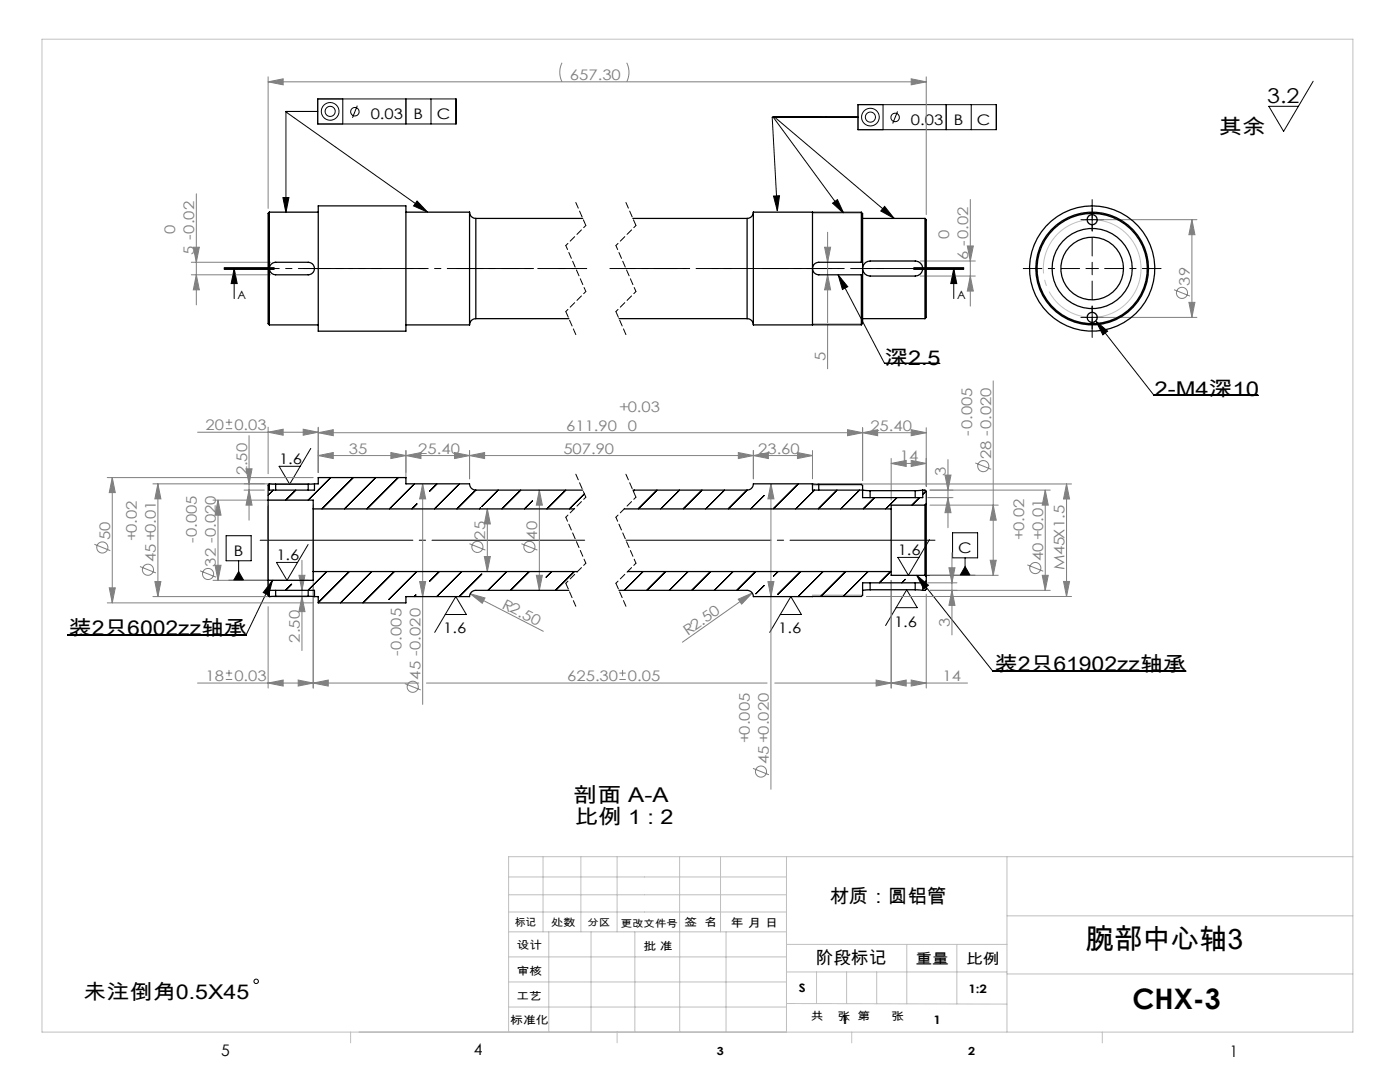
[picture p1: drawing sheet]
<svg xmlns="http://www.w3.org/2000/svg" width="279mm" height="216mm" viewBox="0 0 279 216" stroke-linecap="round" stroke-linejoin="round" font-family="sans-serif">
<g fill="none" stroke="#000" stroke-width=".2">
<path d="M63.4 19.7h27.6v5h-27.6zM68.4 19.7v5M81 19.7v5M86 19.7v5M262.1 16.2l-5.9 10-3-5h5.9M56.5 39.4h1.2l-.6 3zM57.1 22.2v20.2M57.1 22.2h6.3M57.1 22.2l28.2 20.1M71.3 21.1l-1 2.4M154.4 39.1h1.2l-.5 3zM154.6 23.4l23.9 20.2"/>
<path d="M164.9 23.4l-10.6-.1 14.1 19.3M171.2 20.9h27.6v5h-27.6zM171.2 23.4h-17.1l1 18.7M176.2 20.9v5M179.1 22.2l-.9 2.4M188.8 20.9v5M193.8 20.9v5M44.7 53.8h10zM44.7 53.6h10M44.7 53.4h10M46.7 53.6l.6 3h-1.2zM46.7 53.6v6"/>
<path d="M83.2 40.1l2.1 2.2-2.8-1.2zM166.2 40.5l.9-.7 1.3 2.8zM167.3 54.8l9.2 17.7h11M167.3 54.8l1.9 2.4-1.1 .6zM176.5 41.2l2 2.4-2.7-1.5zM182.3 53.6h10M182.3 53.4h10M182.3 53.8h10M190.3 53.6l.6 3h-1.2zM190.3 53.6v6M216.7 53.6h2.5M216.7 43.8h2.5"/>
<path d="M218 42.6v2.5M218 52.3v2.5M216.7 63.3h2.5M218 62.1v2.5M218.7 64.1l11.6 14.8h20.7M218.7 64.1l2.3 2-.9 .7zM62 89.5l-4.2 7.1-2.1-3.6h4.2M45.1 106.9h5v5h-5zM45.6 115.8h7.9M47.6 111.9v3.9M47.6 114l1 1.8h-2zM54.4 115.8l-5.3 10.9h-35.6"/>
<path d="M54.4 115.8l-.8 3-1.1-.6zM61.5 108.7l-4.2 7.1-2.1-3.6h4.2M183 114.8l2.3 2-1 .7zM183 114.8l15.1 19.1h38.5M184.6 114.8h10M185.5 107.7l-4.2 7.1-2.1-3.6h4.2M190.1 106.3h5v5h-5zM192.6 113l1 1.8h-2zM192.6 111.3v3.5M88.9 122.6h4.2l-2.1-3.6-4.2 7.2M155.7 122.6h4.2l-2.1-3.6-4.2 7.2M178.8 121.3h4.3l-2.2-3.6-4.2 7.1"/>
<circle cx="65.9" cy="22.2" r="1.76"/>
<circle cx="65.9" cy="22.2" r="1.01"/>
<circle cx="70.8" cy="22.3" r=".85"/>
<circle cx="173.7" cy="23.4" r="1.76"/>
<circle cx="173.7" cy="23.4" r="1.01"/>
<circle cx="178.6" cy="23.4" r=".85"/>
<circle cx="51.1" cy="195.8" r=".44"/>
</g>
<g fill="none" stroke="#808080" stroke-width=".2">
<path d="M53.5 15.3v26.3M53.5 16.3h131.4M53.5 16.3l3-.6v1.2zM112.2 12.5a4.3 4.3 0 0 0 0 3.8M125.1 12.5a4.3 4.3 0 0 1 0 3.8M181.9 15.7l3 .6-3 .6zM184.9 15.3v27.5M39.2 38.7v22.1M193.6 39.8v21.3M38.2 54.8h15.8M38.2 52.3h15.8M38.6 49.3h1.2l-.6 3z"/>
<path d="M39.2 54.8l.6 3h-1.2zM164.6 49.3h1.2l-.6 3zM165.2 54.8l.6 3h-1.2zM165.2 46.3v27.3M183.7 55.1h10.9M183.7 52.1h10.9M193 49.1h1.2l-.6 3zM193.6 55.1l.6 3h-1.2zM219 43.8h19.9M234.3 57.8l3.2 1.3M237.9 43.8v19.5M237.9 43.8l.6 3h-1.2z"/>
<path d="M198.2 76v38.8M219 63.3h19.9M237.3 60.3h1.2l-.6 3zM21.4 95.3h41.1M22.4 95.3v25M22.4 95.3l.6 3h-1.2zM30.5 96.5h31.3M31.5 96.5l.6 3h-1.2zM31.5 96.5v22.5M39.4 86.2h24.1M42.5 99.8h19M43.5 99.8v16"/>
<path d="M43.5 99.8l.6 3h-1.2zM45.1 85.5h1.2M45.1 84.3h1.2M45.7 83.6v1.3M48.7 97.8h4.1M49.1 93.5h1.2l-.6 3zM49.7 97.8l.6 3h-1.2zM49.7 86.9v16.9M53.5 86.2l3-.6v1.2zM53.5 85.2v9.3M60.5 85.6l3 .6-3 .6zM63.5 85.2v9.1"/>
<path d="M63.5 90.9l3-.6v1.2zM63.5 86.3l3-.6v1.2zM78 90.3l3 .6-3 .6zM81 89.9v5.6M81 90.9l3-.6v1.2zM84.4 96.5l.6 3h-1.2zM84.4 96.5v44.1M90.7 90.3l3 .6-3 .6zM93.7 90.9l3-.6v1.2zM93.7 89.9v5.6M107.6 97.8v20M107.6 97.8l.6 3h-1.2z"/>
<path d="M147.4 90.3l3 .6-3 .6zM150.4 90.9l3-.6v1.2zM150.4 89.9v5.6M153.9 96.5l.6 3h-1.2zM153.9 96.5v61M159.2 90.3l3 .6-3 .6zM162.2 90.9h-98.7M162.2 89.9v5.6M163.2 96.6h50.7M169.2 85.7l3 .6-3 .6zM172.2 85.3v10.6M172.2 86.3l2.9-.6v1.2z"/>
<path d="M177.9 92.5l3-.6v1.2zM177.9 91.5v8.3M177.9 92.5h7M181.9 91.9l3 .6-3 .6zM181.9 85.7l3 .6-3 .6zM184.9 85.3v11.7M184.9 86.3h-121.4M185.2 99.3h5M185.6 97.8h24M188.6 94.8h1.2l-.6 3zM189.2 91.7v13.6M189.2 99.3l.6 3h-1.2z"/>
<path d="M194.6 92.4l3.2 1.2M208.6 97.8l.6 3h-1.2zM208.6 97.8v20M212.9 96.6v22.4M212.9 96.6l.6 3h-1.2zM18.8 108.6l3.2 1.3M21.8 117.3h1.2l-.6 3zM27.9 113l3.2 1.3M30.5 119h31.3M30.9 116h1.2l-.6 3zM39.9 113.9l3.2 1.3M42.5 115.8h19"/>
<path d="M42.9 112.8h1.2l-.6 3zM53.5 100.8v17.5M59.7 114.8h1.2l-.6 3zM60.3 119l.6 3h-1.2zM60.3 111.8v18M62.5 100.8v36.5M83.8 116h1.2l-.6 3zM93.7 108.5l3.2 1.3M93.8 118.5l3 .8-.6 1.1zM93.8 118.5l14.6 7.5M96.7 111h1.2l-.6 3zM97.3 101.5v12.5"/>
<path d="M97.3 101.5l.6 3h-1.2zM104.1 108.5l3.1 1.3M107 114.8h1.2l-.6 3zM147.3 119.6l2.8-1.3-2.1 2.2zM150.1 118.3l-13.9 9.8M153.3 116h1.2l-.6 3zM172.9 119h41M177.9 115.8v21.5M184.9 118.5v18.8M185.2 116.3h5.8M185.6 100.8h13.6M185.6 114.8h13.6"/>
<path d="M185.6 117.8h24M189.4 113.3h1.2l-.6 3zM190 110.3v16.4M190 117.8l.6 3h-1.2zM197.6 111.8h1.2l-.6 3zM198.2 100.8l.6 3h-1.2zM205 112.7l3.2 1.3M208 114.8h1.2l-.6 3zM212.3 116h1.2l-.6 3zM21.4 120.3h41.1M39.4 136.3h44.2M45.1 135.6h1.2"/>
<path d="M45.1 134.3h1.2M45.7 133.7v1.2M53.5 136.3l3-.6v1.2zM53.5 121.1v16.2M59.5 135.7l3 .6-3 .6zM62.5 136.3l3-.6v1.2zM80.8 136.4l3.2 1.3M85.1 136.3h68M123.6 135.6h1.3M123.6 134.3h1.3M124.2 133.7v1.2M154.6 136.3h38.5"/>
<path d="M174.9 135.7l3 .6-3 .6zM177.9 136.3l3-.6v1.2zM181.9 135.7l3 .6-3 .6zM150.3 153.3l3.2 1.3"/>
<circle cx="235.9" cy="58.4" r="1.11"/>
<circle cx="196.2" cy="93" r="1.11"/>
<circle cx="20.4" cy="109.2" r="1.11"/>
<circle cx="29.5" cy="113.7" r="1.11"/>
<circle cx="41.5" cy="114.5" r="1.11"/>
<circle cx="95.3" cy="109.1" r="1.11"/>
<circle cx="105.7" cy="109.1" r="1.11"/>
<circle cx="206.6" cy="113.3" r="1.11"/>
<circle cx="82.4" cy="137" r="1.11"/>
<circle cx="151.9" cy="154" r="1.11"/>
</g>
<path d="M227.3 50.7a9.8 9.8 0 0 0-16.3-4 9.8 9.8 0 0 0 4.2 16.2 9.8 9.8 0 0 0 12.3-11.3l-.2-.9" fill="none" stroke="#c0c0c0" stroke-width=".2" stroke-dasharray="30.5 1.3 1.3 1.3" stroke-dashoffset="1.8" stroke-linecap="butt"/>
<g fill="none" stroke="#c0c0c0" stroke-width=".2">
<path d="M8.4 7.8h261.6v198.1h-261.6zM162.2 42.6h10M218 42.8a1.07 1.07 0 0 0-1.1 1 1.07 1.07 0 0 0 1.1 1.1 1.07 1.07 0 0 0 1-1.1M162.2 64.6h10M216.9 63.3a1.07 1.07 0 0 1 1.1-1 1.07 1.07 0 0 1 1 1 1.07 1.07 0 0 1-1 1.1M162.1 96.9h10.1M162.1 118.8h10.1M101.5 178.5h55.5M101.5 175h55.5M108.4 170.9v15M115.9 170.9v15M123.2 170.9v15"/>
<path d="M135.6 170.9v15M143.8 170.9v15M157 170.9v35M201 170.9v35M270 170.9h-168.5v35M101.5 195.9h55.5M101.5 190.9h55.5M101.5 185.9h55.5M101.5 182h55.5M109.5 185.9v20M118 185.9v20M126.7 185.9v20"/>
<path d="M135.7 185.9v20M144.9 185.9v20M157 188.4h44M157 193.9h44M163 193.9v6.4M169 193.9v6.4M175 193.9v6.4M181 188.4v11.9M191 188.4v11.9M201 194.3h69M201 182.7h69M70 205.9v2.2"/>
<path d="M101.5 200.9h55.5M123.2 205.9v2.2M157 200.2l44 .2M170 205.9v2.2M220 205.9v2.2"/>
</g>
<path d="M186.6 53.6h-37.5" fill="none" stroke="#000" stroke-width=".2" stroke-dasharray="30.5 1.3 1.3 1.3" stroke-dashoffset="13.6"/>
<path d="M93.7 53.6h23.4" fill="none" stroke="#000" stroke-width=".2" stroke-dasharray="30.5 1.3 1.3 1.3" stroke-dashoffset="20.7"/>
<path d="M124.9 53.6h24.2" fill="none" stroke="#000" stroke-width=".2" stroke-dasharray="30.5 1.3 1.3 1.3" stroke-dashoffset="20.3"/>
<path d="M63.5 53.6h-11.7" fill="none" stroke="#000" stroke-width=".2" stroke-dasharray="30.5 1.3 1.3 1.3" stroke-dashoffset="26.5"/>
<path d="M63.5 53.6h17.5" fill="none" stroke="#000" stroke-width=".2" stroke-dasharray="30.5 1.3 1.3 1.3" stroke-dashoffset="23.6"/>
<path d="M93.7 53.6h-12.7" fill="none" stroke="#000" stroke-width=".2" stroke-dasharray="30.5 1.3 1.3 1.3" stroke-dashoffset="26"/>
<path d="M117.1 107.8h-65.6" fill="none" stroke="#000" stroke-width=".2" stroke-dasharray="30.5 1.3 1.3 1.3" stroke-dashoffset="-.4"/>
<path d="M186.6 107.8h-61.7" fill="none" stroke="#000" stroke-width=".2" stroke-dasharray="30.5 1.3 1.3 1.3" stroke-dashoffset="1.5"/>
<path d="M215.5 53.6h-11.3M218 51.1v-11.3M218 56.1v11.2M220.5 53.6h11.2" fill="none" stroke="#000" stroke-width=".2" stroke-dasharray="30.5 1.3 1.3 1.3" stroke-dashoffset="26.8"/>
<path d="M216.7 43.8h-1M218 42.6v-1M218 45.1v1M219.2 43.8h1M216.7 63.3h-1M218 62.1v-1M218 64.6v1M219.2 63.3h1" fill="none" stroke="#000" stroke-width=".2" stroke-dasharray="30.5 1.3 1.3 1.3"/>
<path d="M192.3 53.6h-147.6" fill="none" stroke="#000" stroke-width=".2" stroke-dasharray="6.3 1.3 1.3 1.3 5.1" stroke-dashoffset="5.6"/>
<path d="M114.9 40.4l2 4.6M124.9 40.4l2 4.6M112.9 62.2l2 4.6M122.9 62.2l2 4.6M114.9 94.6l2 4.6M124.9 94.6l2 4.6M112.9 116.4l2 4.6M122.9 116.4l2 4.6" fill="none" stroke="#000" stroke-width=".2" stroke-dasharray="1.3 .6"/>
<path d="M116.9 45l-4 4M116.9 58.2l-4 4M126.9 45l-4 4M126.9 58.2l-4 4M116.9 99.2l-4 4M126.9 99.2l-4 4M116.9 112.4l-4 4M126.9 112.4l-4 4" fill="none" stroke="#000" stroke-width=".2" stroke-dasharray="1.3 .6" stroke-dashoffset=".7"/>
<path d="M112.9 49l4 9.2M122.9 49l4 9.2M112.9 103.2l4 9.2M122.9 103.2l4 9.2" fill="none" stroke="#000" stroke-width=".2" stroke-dasharray="1.3 .6" stroke-dashoffset=".4"/>
<g fill="#000">
<path d="M56.5 39.4h1.2l-.6 3zM83.2 40.1l2.1 2.2-2.8-1.2zM47.6 114l1 1.8h-2zM192.6 113l1 1.8h-2zM154.4 39.1h1.2l-.5 3zM176.5 41.2l2 2.4-2.7-1.5zM166.2 40.5l.9-.7 1.3 2.8z"/>
<path d="M167.3 54.8l1.9 2.4-1.1 .6zM218.7 64.1l2.3 2-.9 .7zM54.4 115.8l-.8 3-1.1-.6zM183 114.8l2.3 2-1 .7z"/>
<path d="M190.3 53.6l.6 3h-1.2zM46.7 53.6l.6 3h-1.2z"/>
</g>
<g fill="#808080">
<path d="M147.3 119.6l2.8-1.3-2.1 2.2z"/>
<path d="M93.8 118.5l3 .8-.6 1.1z"/>
<path d="M237.3 60.3h1.2l-.6 3zM237.9 43.8l.6 3h-1.2z"/>
<path d="M63.5 90.9l3-.6v1.2zM78 90.3l3 .6-3 .6z"/>
<path d="M93.7 90.9l3-.6v1.2zM147.4 90.3l3 .6-3 .6z"/>
<path d="M62.5 136.3l3-.6v1.2zM174.9 135.7l3 .6-3 .6z"/>
<path d="M53.5 86.2l3-.6v1.2zM60.5 85.6l3 .6-3 .6z"/>
<path d="M177.9 92.5l3-.6v1.2zM181.9 91.9l3 .6-3 .6zM172.2 86.3l2.9-.6v1.2zM181.9 85.7l3 .6-3 .6zM177.9 136.3l3-.6v1.2zM181.9 135.7l3 .6-3 .6z"/>
<path d="M53.5 136.3l3-.6v1.2zM59.5 135.7l3 .6-3 .6z"/>
<path d="M181.9 15.7l3 .6-3 .6zM53.5 16.3l3-.6v1.2z"/>
<path d="M90.7 90.3l3 .6-3 .6zM81 90.9l3-.6v1.2z"/>
<path d="M159.2 90.3l3 .6-3 .6zM150.4 90.9l3-.6v1.2z"/>
<path d="M169.2 85.7l3 .6-3 .6zM63.5 86.3l3-.6v1.2z"/>
<path d="M198.2 100.8l.6 3h-1.2zM197.6 111.8h1.2l-.6 3z"/>
<path d="M212.3 116h1.2l-.6 3zM212.9 96.6l.6 3h-1.2z"/>
<path d="M189.4 113.3h1.2l-.6 3zM190 117.8l.6 3h-1.2z"/>
<path d="M39.2 54.8l.6 3h-1.2zM38.6 49.3h1.2l-.6 3z"/>
<path d="M49.7 97.8l.6 3h-1.2zM49.1 93.5h1.2l-.6 3z"/>
<path d="M22.4 95.3l.6 3h-1.2zM21.8 117.3h1.2l-.6 3z"/>
<path d="M60.3 119l.6 3h-1.2zM59.7 114.8h1.2l-.6 3z"/>
<path d="M43.5 99.8l.6 3h-1.2zM42.9 112.8h1.2l-.6 3zM97.3 101.5l.6 3h-1.2zM96.7 111h1.2l-.6 3zM107.6 97.8l.6 3h-1.2zM107 114.8h1.2l-.6 3zM189.2 99.3l.6 3h-1.2zM188.6 94.8h1.2l-.6 3z"/>
<path d="M84.4 96.5l.6 3h-1.2zM83.8 116h1.2l-.6 3z"/>
<path d="M208.6 97.8l.6 3h-1.2zM208 114.8h1.2l-.6 3z"/>
<path d="M153.9 96.5l.6 3h-1.2zM153.3 116h1.2l-.6 3z"/>
<path d="M193.6 55.1l.6 3h-1.2zM193 49.1h1.2l-.6 3z"/>
<path d="M165.2 54.8l.6 3h-1.2zM164.6 49.3h1.2l-.6 3z"/>
<path d="M31.5 96.5l.6 3h-1.2zM30.9 116h1.2l-.6 3z"/>
</g>
<g fill="none" stroke="#000" stroke-width=".25">
<path d="M53.8 53.6v11.2M53.8 42.3v11.3M53.8 42.3a.91 .91 0 0 0-.3 1.1v20.6a.63 .63 0 0 0 .3 .8M53.8 42.3h9.7M54.1 52.7l.9-.4h6.5a1.25 1.25 0 0 1 1.3 1.3 1.25 1.25 0 0 1-1.3 1.2h-6.5a1.25 1.25 0 0 1-1.1-.7 1.25 1.25 0 0 1 .2-1.4zM63.5 41.1h17.5v25h-17.5zM81 42.3h12.7M93.7 42.3a1.25 1.25 0 0 0 1.3 1.3M93.7 42.3v22.5M95 43.6v20M95 43.6h21.3M126.3 43.6h22.8"/>
<path d="M149.1 43.6v20M150.4 42.3a1.25 1.25 0 0 1-1.3 1.3M150.4 42.3h11.8v22.5M150.4 42.3v22.5M162.2 42.4h9.7M171.9 42.4v9.9M171.9 54.8v10M171.9 42.4l.2 .2v9.7M172.1 52.3h-8.7a1.25 1.25 0 0 0-1.2 1.3 1.25 1.25 0 0 0 1.2 1.2h8.7M172.1 54.8v9.8l-.2 .2M172.1 43.6h12.5M172.1 52.3v2.5"/>
<path d="M172.7 52.4l.9-.3h9.1a1.5 1.5 0 0 1 1.5 1.5 1.5 1.5 0 0 1-1.5 1.5h-9.1a1.5 1.5 0 0 1-1.4-1 1.5 1.5 0 0 1 .5-1.7zM184.6 43.6v20M184.6 43.6a.92 .92 0 0 1 .2 1v17.9a.92 .92 0 0 1-.2 1.1M53.8 64.8h9.7M81 64.8h12.7M95 63.6a1.25 1.25 0 0 0-1.3 1.2M95 63.6h18.5M123.5 63.6h25.6M149.1 63.6a1.25 1.25 0 0 1 1.3 1.2M171.9 64.8h-21.5M172.1 63.6h12.5M53.5 99.8v16"/>
<path d="M53.5 99.8h9v1.7M53.8 96.5l1.2 .1M53.8 96.5v1.3h9v-1.3M53.8 96.5l-.3 .3v3M55 96.6h6.5M55 96.6v1.2M61.5 96.6v1.2M62.8 96.5l-1.3 .1M62.8 96.5h.7v-1.2h17.5v1.2h12.7a1.25 1.25 0 0 0 1.3 1.3h21.3M126.3 97.8h22.8a1.25 1.25 0 0 0 1.3-1.3h11.8v1.3l11.4 .1M162.2 96.6h1.2M163.4 96.6h8.5l.2 .3v2.4h12.1v-1.5"/>
<path d="M163.4 96.6v1.2M173.6 97.9h9.1M173.6 97.9v1.4M182.7 97.9v1.4M184.2 97.8l-1.5 .1M184.2 97.8h.4l.2 .2v2.5M53.5 115.8v3l.3 .2M53.8 119v-1.2h9v1.2M55 119h-1.2M55 119h6.5M55 117.8v1.2M61.5 119h1.3"/>
<path d="M61.5 117.8v1.2M62.5 101.5v12.5M62.5 114h52.8M62.5 101.5h52.1M62.5 114v1.8h-9M113.5 117.8h-18.5a1.25 1.25 0 0 0-1.3 1.2h-12.7v1.3h-17.5v-1.3h-.7M123.5 117.8h25.6a1.25 1.25 0 0 1 1.3 1.2h21.5l.2-.2v-2.5h12.1v1.5M124.6 101.5h53.3M125.3 114h52.6M162.2 119h.1M173.6 117.7l-1.5 .1M173.6 117.7h9.1"/>
<path d="M173.6 116.3v1.4M177.9 101.5v12.5M177.9 114v.8h6.7M182.7 117.7l1.5 .1M182.7 116.3v1.4M184.6 100.8v14M184.6 100.8h-6.7v.7M184.6 114.8l.2 .2M184.8 100.5v14.5M184.8 115v2.5l-.2 .3h-.4M184.8 100.5l-.2 .3"/>
<circle cx="218" cy="43.8" r="1"/>
<circle cx="218" cy="53.6" r="6.2"/>
<circle cx="218" cy="53.6" r="11.2"/>
<circle cx="218" cy="53.6" r="8"/>
<circle cx="218" cy="53.6" r="11"/>
<circle cx="218" cy="53.6" r="12.5"/>
<circle cx="218" cy="63.3" r="1"/>
</g>
<g fill="none" stroke="#000" stroke-width=".2">
<path d="M54.5 97.8l-1 1M59 97.8l-2 2M66 95.3l-4.5 4.5M70.5 95.3l-6.2 6.2M75 95.3l-6.3 6.2M79.5 95.3l-6.3 6.2M82.7 96.5l-5 5M87.2 96.5l-1.5 1.6M91.7 96.5l-5 5M94.9 97.8l-3.7 3.7M99.4 97.8l-3.2 3.2M103.9 97.8l-3.7 3.7"/>
<path d="M106.3 99.9l-1.6 1.6M112.9 97.8l-3.7 3.7M116.6 98.6l-3 2.9M126.6 97.8l-.2 .2M131.1 97.8l-3.7 3.7M135.6 97.8l-3.7 3.7M140.1 97.8l-3.8 3.7M144.6 97.8l-3.8 3.7M149.1 97.8l-3.8 3.7M152.5 98.9l-2.7 2.6M159.3 96.5l-4.9 5M162.5 97.8l-3.7 3.7"/>
<path d="M167 97.8l-3.7 3.7M171.5 97.8l-3.7 3.7M174.5 99.3l-2.2 2.2M179 99.3l-2.2 2.2M183.5 99.3l-1.5 1.5M184.8 98l-.6 .6M54.5 115.8h.1M58.2 116.6l-1.2 1.2M65.2 114l-3.6 3.7M69.7 114l-6.2 6.2M74.2 114l-6.2 6.3M78.7 114l-6.3 6.3"/>
<path d="M83 118.7l-.3 .3M83.2 114l-5.6 5.6M83.2 100.5l-1 1M87.7 114l-2 2M92.2 114l-5 5M95.9 101.3l-.2 .2M96.2 114.5l-4.5 4.5M101.1 114l-3.7 3.8M105.6 114l-3.7 3.8M110.1 114l-1.1 1.2M114.6 114l-3.7 3.8M128.3 114l-3.7 3.8"/>
<path d="M132.8 114l-3.7 3.8M137.3 114l-3.7 3.8M141.8 114l-3.7 3.8M146.3 114l-3.8 3.8M150.8 114l-3.8 3.8M152.5 116.8l-1.7 1.7M155.3 114l-.9 1M159.8 114l-4.6 4.6M164.3 114l-5 5M168.7 114l-4.9 5M173.2 114l-4.9 5M177.7 114l-2.2 2.3"/>
<path d="M180.7 115.6l-.7 .7M184.8 115.9l-.2 .2"/>
</g>
<g font-size="5.6">
<text x="216.7" y="189.3">腕部中心轴3</text>
<text x="226" y="201.3">CHX-3</text>
</g>
<g font-size="4.1">
<text x="252.9" y="20.6">3.2</text>
<text x="243.2" y="26.7">其余</text>
<text x="176.6" y="72.7">深2.5</text>
<text x="230.4" y="79">2-M4深10</text>
<text x="13.7" y="126.7">装2只6002zz轴承</text>
<text x="198.5" y="133.9">装2只61902zz轴承</text>
<text x="114.4" y="159.9">剖面 A-A</text>
<text x="114.7" y="164.5">比例 1 : 2</text>
<text x="16.6" y="199.4">未注倒角0.5X45</text>
</g>
<text font-size="3.9" x="165.6" y="180.1">材质：圆铝管</text>
<text font-size="3.5" x="162.8" y="192.3">阶段标记</text>
<g font-size="3.2">
<text x="44.2" y="210.6">5</text>
<text x="94.6" y="210.6">4</text>
<text x="245.4" y="210.9">1</text>
</g>
<g font-size="2.9" fill="#808080">
<text x="113.8" y="15.9">657.30</text>
<text x="35" y="46.6" transform="rotate(-90 35 46.6)">0</text>
<text x="189.4" y="47.7" transform="rotate(-90 189.4 47.7)">0</text>
<text x="38.8" y="50.8" transform="rotate(-90 38.8 50.8)">5 -0.02</text>
<text x="193.2" y="52" transform="rotate(-90 193.2 52)">6 -0.02</text>
<text x="237.5" y="57" transform="rotate(-90 237.5 57)">39</text>
<text x="164.8" y="72" transform="rotate(-90 164.8 72)">5</text>
<text x="123.6" y="82.1">+0.03</text>
<text x="41" y="85.8">20</text>
<text x="46.8" y="85.8">0.03</text>
<text x="113" y="85.9">611.90</text>
<text x="125.3" y="85.9">0</text>
<text x="173.7" y="85.9">25.40</text>
<text x="194" y="86.9" transform="rotate(-90 194 86.9)">-0.005</text>
<text x="49.3" y="94.9" transform="rotate(-90 49.3 94.9)">2.50</text>
<text x="69.6" y="90.5">35</text>
<text x="83.5" y="90.5">25.40</text>
<text x="112.4" y="90.5">507.90</text>
<text x="151.3" y="90.5">23.60</text>
<text x="179.6" y="92.1">14</text>
<text x="188.8" y="95" transform="rotate(-90 188.8 95)">3</text>
<text x="197.8" y="91.6" transform="rotate(-90 197.8 91.6)">28 -0.020</text>
<text x="22" y="107.8" transform="rotate(-90 22 107.8)">50</text>
<text x="96.8" y="107.7" transform="rotate(-90 96.8 107.7)">25</text>
<text x="107.2" y="107.7" transform="rotate(-90 107.2 107.7)">40</text>
<text x="204.4" y="107.7" transform="rotate(-90 204.4 107.7)">+0.02</text>
<text x="27.3" y="108" transform="rotate(-90 27.3 108)">+0.02</text>
<text x="31.1" y="112.2" transform="rotate(-90 31.1 112.2)">45 +0.01</text>
<text x="39.3" y="108.4" transform="rotate(-90 39.3 108.4)">-0.005</text>
<text x="43.1" y="113.1" transform="rotate(-90 43.1 113.1)">32 -0.020</text>
<text x="208.2" y="111.9" transform="rotate(-90 208.2 111.9)">40 +0.01</text>
<text x="212.4" y="113.8" transform="rotate(-90 212.4 113.8)">M45X1.5</text>
<text x="100" y="121.2" transform="rotate(27 100 121.2)">R2.50</text>
<text x="189.6" y="125.1" transform="rotate(-90 189.6 125.1)">3</text>
<text x="59.9" y="128.2" transform="rotate(-90 59.9 128.2)">2.50</text>
<text x="80.1" y="130.9" transform="rotate(-90 80.1 130.9)">-0.005</text>
<text x="137.3" y="126.9" transform="rotate(-35 137.3 126.9)">R2.50</text>
<text x="41" y="135.9">18</text>
<text x="46.8" y="135.8">0.03</text>
<text x="83.9" y="135.6" transform="rotate(-90 83.9 135.6)">45 -0.020</text>
<text x="113.2" y="135.9">625.30</text>
<text x="125.3" y="135.8">0.05</text>
<text x="188.1" y="135.9">14</text>
<text x="149.6" y="148.3" transform="rotate(-90 149.6 148.3)">+0.005</text>
<text x="153.4" y="152.5" transform="rotate(-90 153.4 152.5)">45 +0.020</text>
</g>
<g font-size="2.9">
<text x="74" y="23.8">0.03</text>
<text x="82.6" y="23.8">B</text>
<text x="87.2" y="23.8">C</text>
<text x="181.8" y="25">0.03</text>
<text x="190.4" y="25">B</text>
<text x="195" y="25">C</text>
<text x="55.7" y="92.6">1.6</text>
<text x="46.7" y="111">B</text>
<text x="55.2" y="111.8">1.6</text>
<text x="179.2" y="110.8">1.6</text>
<text x="191.3" y="110.4">C</text>
<text x="178.4" y="125">1.6</text>
<text x="88.4" y="126.4">1.6</text>
<text x="155.3" y="126.4">1.6</text>
<text x="182.7" y="192.3">重量</text>
<text x="192.8" y="192.4">比例</text>
</g>
<g font-size="2.3">
<text x="47.4" y="59.7">A</text>
<text x="191" y="59.7">A</text>
<text x="145.8" y="185">年 月 日</text>
<text x="159.4" y="198">S</text>
<text x="193.3" y="198.2">1:2</text>
<text x="167.9" y="204.4">1</text>
<text x="186.3" y="204.4">1</text>
</g>
<g font-size="2.2">
<text x="136.6" y="184.8">签 名</text>
<text x="103.1" y="189.5">设计</text>
<text x="128.4" y="189.5">批 准</text>
<text x="103.1" y="194.5">审核</text>
<text x="103" y="199.6">工艺</text>
<text x="161.8" y="203.5">共</text>
<text x="167.2" y="203.5">张 第</text>
<text x="177.9" y="203.5">张</text>
<text x="101.8" y="204.4">标准化</text>
<text x="143.1" y="210.5">3</text>
<text x="193.2" y="210.5">2</text>
</g>
<g font-size="2.1">
<text x="102.8" y="184.7">标记</text>
<text x="110" y="184.8">处数</text>
</g>
<g font-size="2">
<text x="117.3" y="184.8">分区</text>
<text x="123.9" y="184.9">更改文件号</text>
</g>
</svg>
